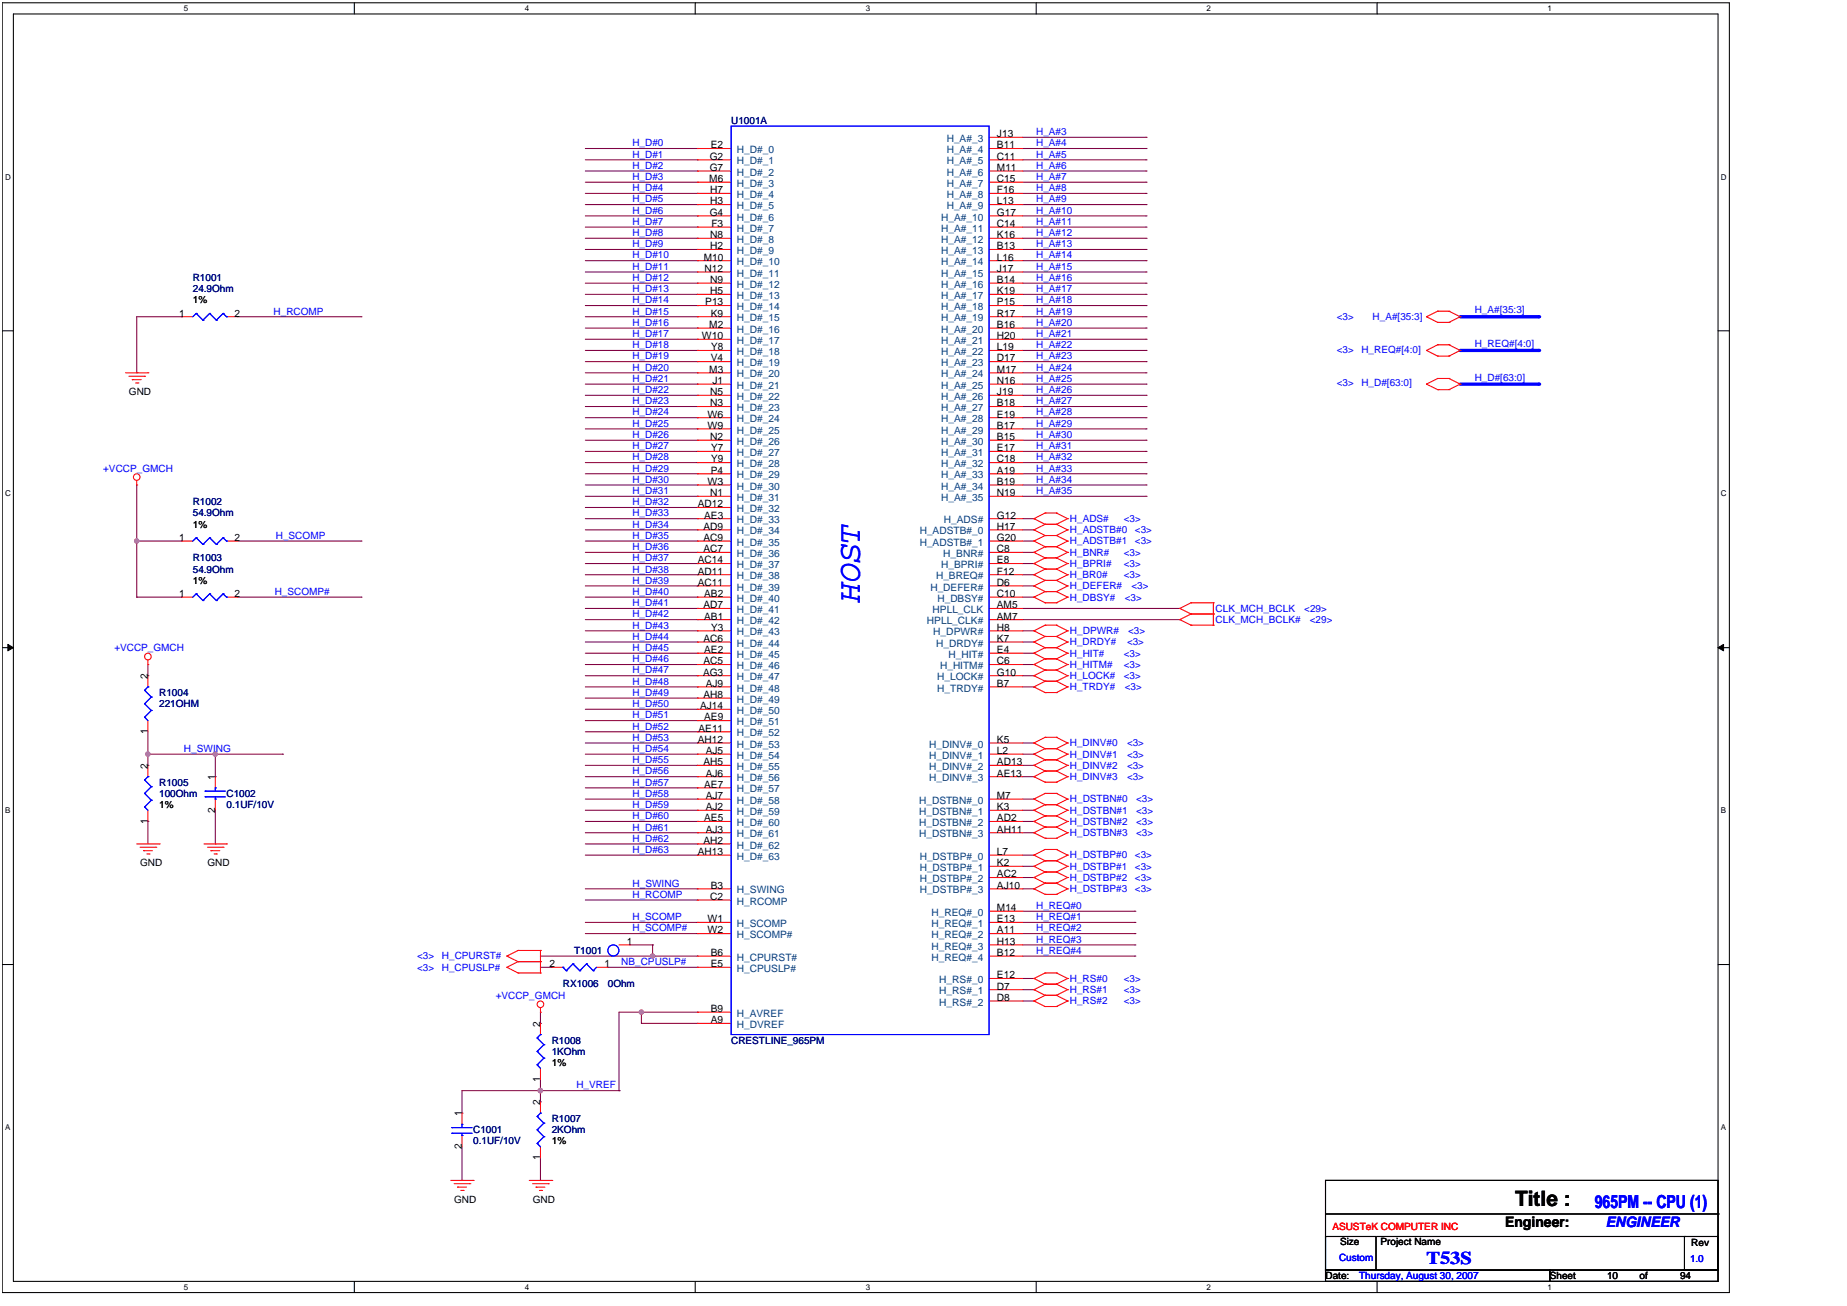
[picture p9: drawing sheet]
<svg xmlns="http://www.w3.org/2000/svg" width="297mm" height="210mm" viewBox="0 0 297 210" stroke-linecap="round" stroke-linejoin="round" font-family="sans-serif">
<path d="M.4 .4h277.7v207.4h-277.7zM2.2 2.2h274.1v203.8h-274.1z" fill="none" stroke="#000" stroke-width=".17"/>
<g fill="#fff">
<path d="M29.6 .6h.7v1.5h-.7z"/>
<path d="M29.6 206.2h.7v1.5h-.7z"/>
</g>
<path d="M57 .4v1.8M57 206v1.8" fill="none" stroke="#000" stroke-width=".17"/>
<g fill="#fff">
<path d="M84.4 .6h.7v1.5h-.7z"/>
<path d="M84.4 206.2h.7v1.5h-.7z"/>
</g>
<path d="M111.8 .4v1.8M111.8 206v1.8" fill="none" stroke="#000" stroke-width=".17"/>
<g fill="#fff">
<path d="M139.2 .6h.7v1.5h-.7z"/>
<path d="M139.2 206.2h.7v1.5h-.7z"/>
</g>
<path d="M166.6 .4v1.8M166.6 206v1.8" fill="none" stroke="#000" stroke-width=".17"/>
<g fill="#fff">
<path d="M194 .6h.7v1.5h-.7z"/>
<path d="M194 206.2h.7v1.5h-.7z"/>
</g>
<path d="M221.4 .4v1.8M221.4 206v1.8" fill="none" stroke="#000" stroke-width=".17"/>
<g fill="#fff">
<path d="M248.8 .6h.8v1.5h-.8z"/>
<path d="M248.8 206.2h.8v1.5h-.8z"/>
<path d="M.8 27.7h.9v1.5h-.9z"/>
<path d="M276.7 27.7h1v1.5h-1z"/>
<path d="M.8 78.7h.9v1.4h-.9z"/>
<path d="M276.7 78.7h1v1.4h-1z"/>
</g>
<path d="M.4 53.2h1.8M276.3 53.2h1.8" fill="none" stroke="#000" stroke-width=".17"/>
<g fill="#fff">
<path d="M.8 129.6h.9v1.4h-.9z"/>
<path d="M276.7 129.6h.9v1.4h-.9z"/>
</g>
<path d="M.4 104.1h1.8M276.3 104.1h1.8" fill="none" stroke="#000" stroke-width=".17"/>
<path d="M1.3 103.6l.9 .5-.9 .6zM276.3 104.1l.8-.5v1.1z" fill="#000"/>
<path d="M1.3 103.6l.9 .5-.9 .6zM276.3 104.1l.8-.5v1.1z" fill="none" stroke="#000" stroke-width=".16"/>
<g fill="#fff">
<path d="M.8 180.6h.9v1.4h-.9z"/>
<path d="M276.7 180.6h.9v1.4h-.9z"/>
</g>
<path d="M.4 155.1h1.8M276.3 155.1h1.8" fill="none" stroke="#000" stroke-width=".17"/>
<g fill="none" stroke="#800040" stroke-width=".17">
<path d="M94.1 32.9h18.1M94.1 36.5h18.1M94.1 31.1h18.1M112.2 32.9h.1M112.2 36.5h.1M112.2 31.1h.1M94.1 54.6h18.1M94.1 58.1h18.1M112.2 54.6h.1M112.2 58.1h.1M94.1 79.8h18.1M94.1 69h18.1"/>
<path d="M94.1 76.2h18.1M94.1 74.4h18.1M112.2 79.8h.1M112.2 69h.1M112.2 76.2h.1M112.2 74.4h.1M94.1 90.6h18.1M94.1 99.6h18.1M94.1 81.6h18.1M94.1 92.4h18.1M112.2 90.6h.1M112.2 99.6h.1"/>
<path d="M112.2 81.6h.1M112.2 92.4h.1M164.5 108.7h1.8M166.3 108.7h.1M94.1 128.5h18.1M112.2 128.5h.1M164.5 128.5h1.8M164.5 139.3h1.8M164.5 137.5h1.8M164.5 121.3h1.8M166.3 139.3h.1M166.3 137.5h.1"/>
<path d="M166.3 121.3h.1M166.3 128.5h.1"/>
</g>
<path d="M234.8 56.3h12.6" fill="none" stroke="#00f" stroke-width=".53"/>
<circle cx="247.4" cy="56.3" r=".26" fill="#00f"/>
<g fill="none" stroke="#800040" stroke-width=".17">
<path d="M94.1 34.7h18.1M94.1 38.3h18.1M112.2 34.7h.1M112.2 38.3h.1M94.1 52.8h18.1M94.1 40.1h18.1M94.1 56.3h18.1M94.1 59.9h18.1M94.1 43.7h18.1M94.1 47.3h18.1M112.2 52.8h.1M112.2 40.1h.1"/>
<path d="M112.2 56.3h.1M112.2 59.9h.1M112.2 43.7h.1M112.2 47.3h.1M94.1 61.8h18.1M94.1 70.8h18.1M94.1 63.6h18.1M94.1 65.4h18.1M94.1 78h18.1M94.1 67.2h18.1M94.1 72.6h18.1M112.2 61.8h.1"/>
<path d="M112.2 70.8h.1M112.2 63.6h.1M112.2 65.4h.1M112.2 78h.1M112.2 67.2h.1M112.2 72.6h.1M94.1 85.2h18.1M94.1 94.2h18.1M94.1 96h18.1M112.2 85.2h.1M112.2 94.2h.1M112.2 96h.1"/>
<path d="M94.1 114h18.1M94.1 101.4h18.1M94.1 110.5h18.1M94.1 106.9h18.1M112.2 114h.1M112.2 101.4h.1M112.2 110.5h.1M112.2 106.9h.1M164.5 119.5h1.8M166.3 119.5h.1M94.1 133.9h18.1M112.2 133.9h.1"/>
<path d="M164.5 132.1h1.8M164.5 133.9h1.8M166.3 132.1h.1M166.3 133.9h.1M164.5 159.1h1.8M164.5 151.9h18M164.5 148.3h18M164.5 157.3h1.8M164.5 146.5h18M166.3 159.1h.1M166.3 157.3h.1M182.5 151.9h.1"/>
<path d="M182.5 148.3h.1M182.5 146.5h.1M164.5 161h1.8M166.3 161h.1"/>
</g>
<path d="M234.8 61.8h12.6" fill="none" stroke="#00f" stroke-width=".53"/>
<circle cx="247.4" cy="61.8" r=".26" fill="#00f"/>
<g fill="none" stroke="#800040" stroke-width=".17">
<path d="M94.1 23.9h18.1M94.1 25.7h18.1M94.1 29.3h18.1M94.1 27.5h18.1M112.2 23.9h.1M112.2 25.7h.1M112.2 29.3h.1M112.2 27.5h.1M94.1 49.1h18.1M94.1 41.9h18.1M94.1 50.9h18.1M94.1 45.5h18.1"/>
<path d="M112.2 49.1h.1M112.2 41.9h.1M112.2 50.9h.1M112.2 45.5h.1M94.1 97.8h18.1M94.1 83.4h18.1M94.1 88.8h18.1M94.1 87h18.1M112.2 97.8h.1M112.2 83.4h.1M112.2 88.8h.1M112.2 87h.1"/>
<path d="M94.1 119.5h18.1M94.1 108.7h18.1M94.1 117.7h18.1M94.1 115.9h18.1M94.1 105h18.1M112.2 119.5h.1M112.2 108.7h.1M112.2 117.7h.1M112.2 115.9h.1M112.2 105h.1M164.5 110.5h1.8M166.3 110.5h.1"/>
<path d="M94.1 132.1h18.1M94.1 130.3h18.1M94.1 137.5h18.1M94.1 135.7h18.1M94.1 126.7h18.1M94.1 124.9h18.1M94.1 121.3h18.1M112.2 132.1h.1M112.2 130.3h.1M112.2 137.5h.1M112.2 135.7h.1M112.2 126.7h.1"/>
<path d="M112.2 124.9h.1M112.2 121.3h.1M86.9 155.5h1.8M88.7 155.5h.1M97.7 155.5h14.5M112.2 155.5h.1"/>
</g>
<path d="M234.8 50.9h12.6" fill="none" stroke="#00f" stroke-width=".53"/>
<circle cx="247.4" cy="50.9" r=".26" fill="#00f"/>
<g fill="none" stroke="#800040" stroke-width=".17">
<path d="M164.5 23.9h19.8M164.5 27.5h19.8M164.5 25.7h19.8M164.5 31.1h19.8M164.5 32.9h19.8M164.5 22.1h19.8M164.5 34.7h19.8M164.5 36.5h19.8M164.5 29.3h19.8M164.5 38.3h19.8M184.3 23.9h.1M184.3 27.5h.1"/>
<path d="M184.3 25.7h.1M184.3 31.1h.1M184.3 32.9h.1M184.3 22.1h.1M184.3 34.7h.1M184.3 36.5h.1M184.3 29.3h.1M184.3 38.3h.1M164.5 52.8h19.8M164.5 54.6h19.8M164.5 43.7h19.8M164.5 49.1h19.8"/>
<path d="M164.5 50.9h19.8M164.5 58.1h19.8M164.5 41.9h19.8M164.5 45.5h19.8M164.5 40.1h19.8M164.5 59.9h19.8M164.5 47.3h19.8M164.5 56.3h19.8M184.3 52.8h.1M184.3 54.6h.1M184.3 43.7h.1M184.3 49.1h.1"/>
<path d="M184.3 50.9h.1M184.3 58.1h.1M184.3 41.9h.1M184.3 45.5h.1M184.3 40.1h.1M184.3 59.9h.1M184.3 47.3h.1M184.3 56.3h.1M164.5 70.8h19.8M164.5 65.4h19.8M164.5 72.6h19.8M164.5 61.8h19.8"/>
<path d="M164.5 63.6h19.8M164.5 67.2h19.8M164.5 69h19.8M164.5 74.4h19.8M164.5 76.2h19.8M164.5 78h19.8M164.5 79.8h19.8M184.3 70.8h.1M184.3 65.4h.1M184.3 72.6h.1M184.3 61.8h.1M184.3 63.6h.1"/>
<path d="M184.3 67.2h.1M184.3 69h.1M184.3 74.4h.1M184.3 76.2h.1M184.3 78h.1M184.3 79.8h.1M164.5 94.2h1.8M164.5 87h1.8M164.5 88.8h1.8M164.5 85.2h1.8M164.5 90.6h1.8M164.5 92.4h1.8"/>
<path d="M164.5 83.4h1.8M164.5 96h1.8M166.3 94.2h.1M166.3 87h.1M166.3 88.8h.1M166.3 85.2h.1M166.3 90.6h.1M166.3 92.4h.1M166.3 83.4h.1M166.3 96h.1M94.1 112.3h18.1M94.1 103.2h18.1"/>
<path d="M112.2 112.3h.1M112.2 103.2h.1M164.5 103.2h1.8M164.5 105h1.8M164.5 106.9h1.8M164.5 101.4h1.8M166.3 105h.1M166.3 106.9h.1M166.3 101.4h.1M166.3 103.2h.1M94.1 123.1h18.1M112.2 123.1h.1"/>
<path d="M164.5 130.3h1.8M164.5 123.1h1.8M164.5 124.9h1.8M166.3 130.3h.1M166.3 123.1h.1M166.3 124.9h.1M164.5 153.7h18M164.5 150.1h18M182.5 153.7h.1M182.5 150.1h.1M86.9 164.6h.1M86.9 162.8v1.8"/>
<path d="M86.9 175.4h12.6M99.5 175.4h.1M86.9 189.8h.1M86.9 186.2v3.6"/>
</g>
<circle cx="86.9" cy="175.4" r=".35" fill="#f0f"/>
<circle cx="86.9" cy="175.4" r=".35" fill="none" stroke="#f0f" stroke-width=".17"/>
<path d="M86.9 177.2h.1M86.9 175.4h.1M86.9 173.6v3.6M99.5 175.4h.1M103.1 162.8h.1M103.1 162.8h-3.6v12.6" fill="none" stroke="#800040" stroke-width=".17"/>
<circle cx="103.1" cy="162.7" r=".35" fill="#f0f"/>
<circle cx="103.1" cy="162.7" r=".35" fill="none" stroke="#f0f" stroke-width=".17"/>
<path d="M74.3 179h.1M86.9 175.4h.1M86.9 175.4h-12.6v3.6M103.1 164.6h9.1M112.2 164.6h.1" fill="none" stroke="#800040" stroke-width=".17"/>
<circle cx="86.9" cy="175.4" r=".35" fill="#f0f"/>
<circle cx="86.9" cy="175.4" r=".35" fill="none" stroke="#f0f" stroke-width=".17"/>
<g fill="none" stroke="#800040" stroke-width=".17">
<path d="M22 78v9M22 87h.1M22 87h7.2M29.2 87h.1M38.2 87h19.9M58.1 87h.1M23.8 117.7v3.6M23.8 121.3h.1M34.6 124.9h.1M45.4 121.3h.1M45.4 121.3h-10.8v3.6M103.1 162.8h.1"/>
<path d="M103.1 162.8v1.8M103.1 162.8h9.1M112.2 162.8h.1"/>
</g>
<circle cx="22" cy="87" r=".35" fill="#f0f"/>
<circle cx="22" cy="87" r=".35" fill="none" stroke="#f0f" stroke-width=".17"/>
<path d="M22 96h.1M22 87v9M22 96h7.2M29.2 96h.1M38.2 96h19.9M58.1 96h.1M23.8 123.1h.1M34.6 121.3h.1M34.6 121.3h-10.8v1.8" fill="none" stroke="#800040" stroke-width=".17"/>
<circle cx="23.8" cy="121.3" r=".35" fill="#f0f"/>
<circle cx="23.8" cy="121.3" r=".35" fill="none" stroke="#f0f" stroke-width=".17"/>
<circle cx="34.6" cy="121.3" r=".35" fill="#f0f"/>
<circle cx="34.6" cy="121.3" r=".35" fill="none" stroke="#f0f" stroke-width=".17"/>
<path d="M23.8 108.7h.1M23.8 106.9v1.8M86.9 153.7h18M94.1 142.9h18.1M94.1 150.1h18.1M94.1 148.3h18.1M94.1 144.7h18.1M104.9 153.7h.1M112.2 142.9h.1M112.2 150.1h.1M112.2 148.3h.1M112.2 144.7h.1" fill="none" stroke="#800040" stroke-width=".17"/>
<circle cx="104.9" cy="153.7" r=".35" fill="#f0f"/>
<circle cx="104.9" cy="153.7" r=".35" fill="none" stroke="#f0f" stroke-width=".17"/>
<g fill="none" stroke="#800040" stroke-width=".17">
<path d="M22 59.9h.1M29.2 50.9h.1M29.2 50.9h-7.2v9M38.2 50.9h19.9M58.1 50.9h.1M164.5 97.8h25.2M164.5 99.6h25.2M189.7 97.8h.1M189.7 99.6h.1M23.8 132.1h.1M23.8 132.1v3.6M34.6 135.7h.1"/>
<path d="M34.6 130.3v5.4M101.3 151.9h3.6M104.9 151.9h.1M104.9 153.7h.1M104.9 151.9v1.8M104.9 153.7h7.3M112.2 153.7h.1M164.5 142.9h1.8M164.5 141.1h1.8M166.3 142.9h.1M166.3 141.1h.1M74.3 189.8h.1"/>
<path d="M74.3 184.4v5.4"/>
</g>
<g fill="none" stroke="#f00" stroke-width=".17">
<path d="M112.2 34.7h5.4M112.2 36.5h5.4M112.2 38.3h5.4M112.2 23.9h5.4M112.2 25.7h5.4M112.2 27.5h5.4M112.2 29.3h5.4M112.2 31.1h5.4M112.2 32.9h5.4M159 34.7h5.5M159 36.5h5.5M159 38.3h5.5"/>
<path d="M159 22.1h5.5M159 23.9h5.5M159 25.7h5.5M159 27.5h5.5M159 29.3h5.5M159 31.1h5.5M159 32.9h5.5M20.2 59.9h3.6M23.8 59.9h.1M29.2 50.9h1.8M36.4 50.9h1.8M112.2 59.9h5.4"/>
<path d="M112.2 40.1h5.4M112.2 41.9h5.4M112.2 43.7h5.4M112.2 45.5h5.4M112.2 47.3h5.4M112.2 49.1h5.4M112.2 50.9h5.4M112.2 52.8h5.4M112.2 54.6h5.4M112.2 56.3h5.4M112.2 58.1h5.4M159 59.9h5.5"/>
<path d="M159 40.1h5.5M159 41.9h5.5M159 43.7h5.5M159 45.5h5.5M159 47.3h5.5M159 49.1h5.5M159 50.9h5.5M159 52.8h5.5M159 54.6h5.5M159 56.3h5.5M159 58.1h5.5M229.4 56.3h.1"/>
<path d="M229.4 50.9h.1M229.4 56.3l1.8 1M229.4 50.9l1.8 .9M231.2 55.4h.1M231.2 57.3h.1M231.2 50h.1M231.2 51.8h.1M231.2 55.4l-1.8 .9M231.2 55.4h1.8M231.2 57.3h1.8M231.2 50l-1.8 .9M231.2 50h1.8"/>
<path d="M231.2 51.8h1.8M233 55.4h.1M233 57.3h.1M233 50h.1M233 51.8h.1M233 55.4l1.8 .9M233 50l1.8 .9M234.8 56.3h.1M234.8 50.9h.1M234.8 56.3l-1.8 1M234.8 50.9l-1.8 .9M20.7 60.5h2.6"/>
<path d="M21.3 61h.1M21.3 61h1.4M21.8 61.6h.4M22 78h.1M22 77.3v.7M22.2 61.6h.1M23.3 60.5h.1M112.2 61.8h5.4M112.2 63.6h5.4M112.2 65.4h5.4M112.2 67.2h5.4M112.2 69h5.4"/>
<path d="M112.2 70.8h5.4M112.2 72.6h5.4M112.2 78h5.4M112.2 74.4h5.4M112.2 76.2h5.4M112.2 79.8h5.4M159 61.8h5.5M159 63.6h5.5M159 65.4h5.5M159 67.2h5.5M159 69h5.5M159 70.8h5.5"/>
<path d="M159 72.6h5.5M159 78h5.5M159 74.4h5.5M159 76.2h5.5M159 79.8h5.5M229.4 61.8h.1M229.4 61.8l1.8 .9M231.2 60.9h.1M231.2 62.7h.1M231.2 60.9l-1.8 .9M231.2 60.9h1.8M231.2 62.7h1.8"/>
<path d="M233 60.9h.1M233 62.7h.1M233 60.9l1.8 .9M234.8 61.8h.1M234.8 61.8l-1.8 .9M29.2 87h1.8M29.2 96h1.8M36.4 87h1.8M36.4 96h1.8M112.2 87h5.4M112.2 83.4h5.4M112.2 85.2h5.4"/>
<path d="M112.2 88.8h5.4M112.2 90.6h5.4M112.2 92.4h5.4M112.2 99.6h5.4M112.2 97.8h5.4M112.2 96h5.4M112.2 81.6h5.4M112.2 94.2h5.4M159 87h5.5M159 83.4h5.5M159 85.2h5.5M159 88.8h5.5"/>
<path d="M159 90.6h5.5M159 92.4h5.5M159 99.6h5.5M159 97.8h5.5M159 96h5.5M159 94.2h5.5M166.3 87h.1M166.3 96h.1M166.3 90.6h.1M166.3 88.8h.1M166.3 92.4h.1M166.3 83.4h.1"/>
<path d="M166.3 94.2h.1M166.3 85.2h.1M166.3 87l1.8 .9M166.3 96l1.8 .9M166.3 90.6l1.8 .9M166.3 88.8l1.8 .9M166.3 92.4l1.8 .9M166.3 83.4l1.8 .9M166.3 94.2l1.8 .9M166.3 85.2l1.8 .9M168.1 86.1h.1M168.1 87.9h.1"/>
<path d="M168.1 95.1h.1M168.1 96.9h.1M168.1 89.7h.1M168.1 91.5h.1M168.1 93.3h.1M168.1 82.5h.1M168.1 84.3h.1M168.1 86.1h1.8M168.1 86.1l-1.8 .9M168.1 87.9h1.8M168.1 95.1h1.8M168.1 95.1l-1.8 .9"/>
<path d="M168.1 96.9h1.8M168.1 89.7h1.8M168.1 89.7l-1.8 .9M168.1 91.5h1.8M168.1 87.9l-1.8 .9M168.1 91.5l-1.8 .9M168.1 93.3h1.8M168.1 82.5h1.8M168.1 82.5l-1.8 .9M168.1 84.3h1.8M168.1 93.3l-1.8 .9M168.1 84.3l-1.8 .9"/>
<path d="M169.9 86.1h.1M169.9 87.9h.1M169.9 95.1h.1M169.9 96.9h.1M169.9 89.7h.1M169.9 91.5h.1M169.9 93.3h.1M169.9 82.5h.1M169.9 84.3h.1M169.9 86.1l1.8 .9M169.9 95.1l1.8 .9M169.9 89.7l1.8 .9"/>
<path d="M169.9 87.9l1.8 .9M169.9 91.5l1.8 .9M169.9 82.5l1.8 .9M169.9 93.3l1.8 .9M169.9 84.3l1.8 .9M171.7 87h.1M171.7 96h.1M171.7 90.6h.1M171.7 88.8h.1M171.7 92.4h.1M171.7 83.4h.1M171.7 94.2h.1"/>
<path d="M171.7 85.2h.1M171.7 87l-1.8 .9M171.7 96l-1.8 .9M171.7 90.6l-1.8 .9M171.7 88.8l-1.8 .9M171.7 92.4l-1.8 .9M171.7 83.4l-1.8 .9M171.7 94.2l-1.8 .9M171.7 85.2l-1.8 .9M189.7 97.8h.1M189.7 99.6h.1M189.7 97.8l1.8 .9"/>
<path d="M189.7 99.6l1.8 .9M191.5 96.9h.1M191.5 98.7h.1M191.5 96.9h3.6M191.5 96.9l-1.8 .9M191.5 98.7h3.6M191.5 98.7l-1.8 .9M195.1 96.9h.1M195.1 98.7h.1M195.1 96.9v3.6M23.8 106.9h.1M23.8 106.1v.8"/>
<path d="M23.8 108.7v1.8M23.8 115.9v1.8M112.2 114h5.4M112.2 101.4h5.4M112.2 103.2h5.4M112.2 105h5.4M112.2 106.9h5.4M112.2 108.7h5.4M112.2 110.5h5.4M112.2 112.3h5.4M112.2 115.9h5.4M112.2 117.7h5.4"/>
<path d="M112.2 119.5h5.4M159 101.4h5.5M159 103.2h5.5M159 105h5.5M159 106.9h5.5M159 108.7h5.5M159 110.5h5.5M159 119.5h5.5M166.3 110.5h.1M166.3 108.7h.1M166.3 106.9h.1M166.3 119.5h.1"/>
<path d="M166.3 105h.1M166.3 101.4h.1M166.3 103.2h.1M166.3 110.5l1.8 .9M166.3 108.7l1.8 .8M166.3 106.9l1.8 .8M166.3 119.5l1.8 .9M166.3 105l1.8 .9M166.3 101.4l1.8 .9M166.3 103.2l1.8 .9M168.1 109.5h.1M168.1 111.4h.1"/>
<path d="M168.1 107.7h.1M168.1 105.9h.1M168.1 118.6h.1M168.1 104.1h.1M168.1 100.5h.1M168.1 102.3h.1M168.1 109.5h1.8M168.1 109.5l-1.8 1M168.1 111.4h1.8M168.1 107.7h1.8M168.1 107.7l-1.8 1M168.1 105.9h1.8"/>
<path d="M168.1 105.9l-1.8 1M168.1 118.6h1.8M168.1 118.6l-1.8 .9M168.1 104.1h1.8M168.1 104.1l-1.8 .9M168.1 100.5h1.8M168.1 100.5l-1.8 .9M168.1 102.3h1.8M168.1 102.3l-1.8 .9M169.9 109.5h.1M169.9 111.4h.1M169.9 107.7h.1"/>
<path d="M169.9 105.9h.1M169.9 118.6h.1M169.9 104.1h.1M169.9 100.5h.1M169.9 102.3h.1M169.9 109.5l1.8 1M169.9 107.7l1.8 1M169.9 105.9l1.8 1M169.9 118.6l1.8 .9M169.9 104.1l1.8 .9M169.9 100.5l1.8 .9M169.9 102.3l1.8 .9"/>
<path d="M171.7 110.5h.1M171.7 108.7h.1M171.7 106.9h.1M171.7 119.5h.1M171.7 105h.1M171.7 101.4h.1M171.7 103.2h.1M171.7 110.5l-1.8 .9M171.7 108.7l-1.8 .8M171.7 106.9l-1.8 .8M171.7 119.5l-1.8 .9M171.7 105l-1.8 .9"/>
<path d="M171.7 101.4l-1.8 .9M171.7 103.2l-1.8 .9M191.5 100.5h.1M191.5 100.5h3.6M195.1 100.5h.1M22 135.7h3.6M22.5 136.2h2.6M23.1 136.8h.1M23.1 136.8h1.4M23.6 137.3h.4M23.8 123.1v1.8M23.8 130.3v1.8"/>
<path d="M24 137.3h.1M25.1 136.2h.1M25.6 135.7h.1M32.8 135.7h3.6M33.4 136.2h2.5M33.9 136.8h.1M33.9 136.8h1.4M34.4 137.3h.4M34.6 124.9v1.8M34.6 128.5v1.8M34.8 137.3h.1M35.9 136.2h.1"/>
<path d="M36.4 135.7h.1M112.2 135.7h5.4M112.2 132.1h5.4M112.2 121.3h5.4M112.2 123.1h5.4M112.2 124.9h5.4M112.2 126.7h5.4M112.2 128.5h5.4M112.2 130.3h5.4M112.2 133.9h5.4M112.2 137.5h5.4M159 132.1h5.5"/>
<path d="M159 121.3h5.5M159 123.1h5.5M159 124.9h5.5M159 128.5h5.5M159 130.3h5.5M159 133.9h5.5M159 137.5h5.5M159 139.3h5.5M166.3 121.3h.1M166.3 123.1h.1M166.3 124.9h.1M166.3 137.5h.1"/>
<path d="M166.3 130.3h.1M166.3 132.1h.1M166.3 133.9h.1M166.3 128.5h.1M166.3 139.3h.1M166.3 121.3l1.8 .9M166.3 123.1l1.8 .9M166.3 124.9l1.8 .9M166.3 137.5l1.8 .9M166.3 130.3l1.8 .9M166.3 132.1l1.8 .9M166.3 133.9l1.8 .9"/>
<path d="M166.3 128.5l1.8 .9M166.3 139.3l1.8 .9M168.1 120.4h.1M168.1 122.2h.1M168.1 124h.1M168.1 125.8h.1M168.1 136.6h.1M168.1 138.4h.1M168.1 129.4h.1M168.1 131.2h.1M168.1 133h.1M168.1 134.8h.1"/>
<path d="M168.1 127.6h.1M168.1 120.4h1.8M168.1 120.4l-1.8 .9M168.1 122.2h1.8M168.1 122.2l-1.8 .9M168.1 124h1.8M168.1 124l-1.8 .9M168.1 125.8h1.8M168.1 136.6h1.8M168.1 136.6l-1.8 .9M168.1 138.4h1.8M168.1 129.4h1.8"/>
<path d="M168.1 129.4l-1.8 .9M168.1 131.2h1.8M168.1 131.2l-1.8 .9M168.1 133h1.8M168.1 133l-1.8 .9M168.1 134.8h1.8M168.1 127.6h1.8M168.1 127.6l-1.8 .9M168.1 138.4l-1.8 .9M169.9 120.4h.1M169.9 122.2h.1M169.9 124h.1"/>
<path d="M169.9 125.8h.1M169.9 136.6h.1M169.9 138.4h.1M169.9 129.4h.1M169.9 131.2h.1M169.9 133h.1M169.9 134.8h.1M169.9 127.6h.1M169.9 120.4l1.8 .9M169.9 122.2l1.8 .9M169.9 124l1.8 .9M169.9 136.6l1.8 .9"/>
<path d="M169.9 129.4l1.8 .9M169.9 131.2l1.8 .9M169.9 133l1.8 .9M169.9 127.6l1.8 .9M169.9 138.4l1.8 .9M171.7 121.3h.1M171.7 123.1h.1M171.7 124.9h.1M171.7 137.5h.1M171.7 130.3h.1M171.7 132.1h.1M171.7 133.9h.1"/>
<path d="M171.7 128.5h.1M171.7 139.3h.1M171.7 121.3l-1.8 .9M171.7 123.1l-1.8 .9M171.7 124.9l-1.8 .9M171.7 137.5l-1.8 .9M171.7 130.3l-1.8 .9M171.7 132.1l-1.8 .9M171.7 133.9l-1.8 .9M171.7 128.5l-1.8 .9M171.7 139.3l-1.8 .9M81.5 155.5h.1"/>
<path d="M81.5 153.7h.1M81.5 155.5l1.8 .9M81.5 153.7l1.8 .9M83.3 156.4h.1M83.3 154.6h.1M83.3 152.8h.1M83.3 156.4h3.6M83.3 154.6l-1.8 .9M83.3 154.6h3.6M83.3 152.8l-1.8 .9M83.3 152.8h3.6M86.9 154.6h.1"/>
<path d="M86.9 156.4h.1M86.9 152.8h.1M86.9 152.8v3.6M88.7 155.5h1.8M95.9 155.5h1.8M99.5 151.9h1.8M112.2 153.7h5.4M112.2 150.1h5.4M112.2 142.9h5.4M112.2 148.3h5.4M112.2 155.5h5.4M112.2 144.7h5.4"/>
<path d="M159 153.7h5.5M159 150.1h5.5M159 151.9h5.5M159 141.1h5.5M159 142.9h5.5M159 148.3h5.5M159 146.5h5.5M159 157.3h5.5M159 159.1h5.5M166.3 157.3h.1M166.3 159.1h.1M166.3 142.9h.1"/>
<path d="M166.3 141.1h.1M166.3 157.3l1.8 .9M166.3 159.1l1.8 .9M166.3 142.9l1.8 .9M166.3 141.1l1.8 .9M168.1 156.4h.1M168.1 158.2h.1M168.1 140.2h.1M168.1 142h.1M168.1 143.8h.1M168.1 156.4h1.8M168.1 156.4l-1.8 .9"/>
<path d="M168.1 158.2h1.8M168.1 158.2l-1.8 .9M168.1 140.2h1.8M168.1 142h1.8M168.1 142l-1.8 .9M168.1 143.8h1.8M168.1 140.2l-1.8 .9M169.9 156.4h.1M169.9 158.2h.1M169.9 140.2h.1M169.9 142h.1M169.9 143.8h.1"/>
<path d="M169.9 156.4l1.8 .9M169.9 158.2l1.8 .9M169.9 142l1.8 .9M169.9 140.2l1.8 .9M171.7 157.3h.1M171.7 159.1h.1M171.7 142.9h.1M171.7 141.1h.1M171.7 157.3l-1.8 .9M171.7 159.1l-1.8 .9M171.7 142.9l-1.8 .9M171.7 141.1l-1.8 .9"/>
<path d="M74.3 179v1.8M86.9 162.8h.1M86.9 162v.8M86.9 164.6v1.8M86.9 171.8v1.8M86.9 177.2v1.8M112.2 162.8h5.4M112.2 164.6h5.4M159 161h5.5M166.3 161h.1M166.3 161l1.8 .8M168.1 160h.1"/>
<path d="M168.1 161.8h.1M168.1 160h1.8M168.1 160l-1.8 1M168.1 161.8h1.8M169.9 160h.1M169.9 161.8h.1M169.9 160l1.8 1M171.7 161h.1M171.7 161l-1.8 .8M72.5 189.8h3.6M73 190.3h2.6M73.6 190.9h.1"/>
<path d="M73.6 190.9h1.4M74.1 191.4h.4M74.3 182.6v1.8M74.5 191.4h.1M75.6 190.3h.1M76.1 189.8h.1M85.1 189.8h3.6M85.7 190.3h2.5M86.2 190.9h.1M86.2 190.9h1.4M86.7 191.4h.4M86.9 184.4v1.8"/>
<path d="M87.1 191.4h.1M88.2 190.3h.1M88.7 189.8h.1"/>
<circle cx="22" cy="76.7" r=".53"/>
<circle cx="23.8" cy="105.6" r=".53"/>
<circle cx="86.9" cy="161.5" r=".53"/>
</g>
<path d="M213.1 189.8h63.2v14.4h-63.2zM213.1 198.8h8.2v5.4h-8.2zM213.1 195.2h63.2M221.4 198.8h49.5M270.9 198.8h5.4v5.4h-5.4zM270.9 198.8h.1M276.3 195.2h.1M213.1 204.2h36.1v1.8h-36.1zM249.2 204.2h27.1v1.8h-27.1z" fill="none" stroke="#000" stroke-width=".17"/>
<g fill="none" stroke="#00f" stroke-width=".17">
<path d="M117.6 20.3h41.4v146.1h-41.4zM31.6 50.4h.1M31.6 50.4l1 1.1M31.6 50.4l-.6 .5M32.6 51.5h.1M33.7 50.4h.1M33.7 50.4l1.1 1.1M33.7 50.4l-1.1 1.1M34.8 51.5h.1M35.9 50.4h.1M35.9 50.4l.5 .5M35.9 50.4l-1.1 1.1"/>
<path d="M36.4 50.9h.1M31.6 86.5h.1M31.6 95.5h.1M31.6 86.5l1 1M31.6 86.5l-.6 .5M31.6 95.5l1 1.1M31.6 95.5l-.6 .5M32.6 87.5h.1M32.6 96.6h.1M33.7 86.5h.1M33.7 95.5h.1M33.7 86.5l1.1 1"/>
<path d="M33.7 86.5l-1.1 1M33.7 95.5l1.1 1.1M33.7 95.5l-1.1 1.1M34.8 87.5h.1M34.8 96.6h.1M35.9 86.5h.1M35.9 95.5h.1M35.9 86.5l.5 .5M35.9 86.5l-1.1 1M35.9 95.5l.5 .5M35.9 95.5l-1.1 1.1M36.4 87h.1"/>
<path d="M36.4 96h.1M23.3 111h.1M23.3 115.3h.1M23.3 113.2h.1M23.3 111l1 1.1M23.3 115.3l.5 .6M23.3 113.2l1 1M23.8 110.5h.1M23.8 110.5l-.5 .5M24.3 112.1h.1M24.3 114.2h.1M24.3 112.1l-1 1.1"/>
<path d="M24.3 114.2l-1 1.1M23.3 125.4h.1M23.3 129.8h.1M23.3 127.6h.1M23.3 125.4l1 1.1M23.3 129.8l.5 .5M23.3 127.6l1 1.1M23.8 124.9h.1M23.8 124.9l-.5 .5M24.3 126.5h.1M24.3 128.7h.1M24.3 126.5l-1 1.1"/>
<path d="M24.3 128.7l-1 1.1M33 127.2h.1M33 128.1h.1M33 127.2h3.2M33 128.1h3.2M34.6 126.7h.1M34.6 128.5h.1M34.6 126.7v.5M34.6 128.1v.4M90.5 155.5h.1M90.5 155.5l.6 .6M91.1 156.1h.1"/>
<path d="M92.1 155h.1M92.1 155l1.1 1.1M92.1 155l-1 1.1M93.2 156.1h.1M94.3 155h.1M94.3 155l1.1 1.1M94.3 155l-1.1 1.1M95.4 156.1h.1M95.9 155.5l-.5 .6M86.4 179.5h.1M86.4 166.9h.1M86.4 171.2h.1"/>
<path d="M86.4 169.1h.1M86.4 179.5l1.1 1.1M86.4 166.9l1.1 1.1M86.4 171.2l.5 .6M86.4 169.1l1.1 1M86.9 179h.1M86.9 166.4h.1M86.9 179l-.5 .5M86.9 166.4l-.5 .5M87.5 168h.1M87.5 170.1h.1M87.5 168l-1.1 1.1"/>
<path d="M87.5 170.1l-1.1 1.1M72.7 181.3h.1M72.7 182.2h.1M72.7 181.3h3.2M72.7 182.2h3.2M74.3 180.8h.1M74.3 182.6h.1M74.3 180.8v.5M74.3 182.2v.4M86.4 183.9h.1M86.4 181.7h.1M86.4 183.9l.5 .5"/>
<path d="M86.4 181.7l1.1 1.1M87.5 180.6h.1M87.5 182.8h.1M87.5 180.6l-1.1 1.1M87.5 182.8l-1.1 1.1"/>
<circle cx="98.6" cy="152.8" r=".89"/>
</g>
<circle cx="86.9" cy="175.4" r=".35" fill="#f0f"/>
<circle cx="86.9" cy="175.4" r=".35" fill="none" stroke="#f0f" stroke-width=".17"/>
<circle cx="103.1" cy="162.7" r=".35" fill="#f0f"/>
<circle cx="103.1" cy="162.7" r=".35" fill="none" stroke="#f0f" stroke-width=".17"/>
<circle cx="86.9" cy="175.4" r=".35" fill="#f0f"/>
<circle cx="86.9" cy="175.4" r=".35" fill="none" stroke="#f0f" stroke-width=".17"/>
<circle cx="22" cy="87" r=".35" fill="#f0f"/>
<circle cx="22" cy="87" r=".35" fill="none" stroke="#f0f" stroke-width=".17"/>
<circle cx="23.8" cy="121.3" r=".35" fill="#f0f"/>
<circle cx="23.8" cy="121.3" r=".35" fill="none" stroke="#f0f" stroke-width=".17"/>
<circle cx="34.6" cy="121.3" r=".35" fill="#f0f"/>
<circle cx="34.6" cy="121.3" r=".35" fill="none" stroke="#f0f" stroke-width=".17"/>
<circle cx="104.9" cy="153.7" r=".35" fill="#f0f"/>
<circle cx="104.9" cy="153.7" r=".35" fill="none" stroke="#f0f" stroke-width=".17"/>
<text font-size="5.2" fill="#00f" x="138.3" y="96.7" transform="rotate(-90 138.3 96.7)">HOST</text>
<text font-size="3.4" x="243.6" y="193.9">Title :</text>
<g font-size="2.9" fill="#00f">
<text x="256.4" y="194.3">965PM -- CPU (1)</text>
<text x="229.4" y="203.3">T53S</text>
</g>
<text font-size="2.3" x="242" y="197.4">Engineer:</text>
<text font-size="2.3" fill="#00f" x="258.2" y="197.3">ENGINEER</text>
<g font-size="1.6" fill="#00f">
<text x="101.7" y="23.5">H_D#0</text>
<text x="166.6" y="23.5">H_A#4</text>
<text x="166.6" y="21.7">H_A#3</text>
<text x="101.7" y="25.3">H_D#1</text>
<text x="101.7" y="28.9">H_D#3</text>
<text x="101.7" y="27.1">H_D#2</text>
<text x="166.6" y="27.1">H_A#6</text>
<text x="166.6" y="25.3">H_A#5</text>
<text x="166.6" y="28.9">H_A#7</text>
<text x="101.7" y="32.5">H_D#5</text>
<text x="101.7" y="30.7">H_D#4</text>
<text x="101.7" y="34.4">H_D#6</text>
<text x="166.6" y="30.7">H_A#8</text>
<text x="166.6" y="32.5">H_A#9</text>
<text x="166.6" y="34.4">H_A#10</text>
<text x="101.7" y="36.2">H_D#7</text>
<text x="101.7" y="39.8">H_D#9</text>
<text x="101.7" y="38">H_D#8</text>
<text x="101.7" y="41.6">H_D#10</text>
<text x="166.6" y="36.2">H_A#11</text>
<text x="166.6" y="41.6">H_A#14</text>
<text x="166.6" y="39.8">H_A#13</text>
<text x="166.6" y="38">H_A#12</text>
<text x="101.7" y="43.4">H_D#11</text>
<text x="101.7" y="47">H_D#13</text>
<text x="101.7" y="45.2">H_D#12</text>
<text x="166.6" y="43.4">H_A#15</text>
<text x="166.6" y="45.2">H_A#16</text>
<text x="166.6" y="47">H_A#17</text>
<text x="44" y="50.6">H_RCOMP</text>
<text x="101.7" y="52.4">H_D#16</text>
<text x="101.7" y="48.8">H_D#14</text>
<text x="101.7" y="50.6">H_D#15</text>
<text x="166.6" y="52.4">H_A#20</text>
<text x="166.6" y="48.8">H_A#18</text>
<text x="166.6" y="50.6">H_A#19</text>
<text x="215" y="51.5">&lt;3&gt;</text>
<text x="220.7" y="51.5">H_A#[35:3]</text>
<text x="237.1" y="50.4">H_A#[35:3]</text>
<text x="101.7" y="54.2">H_D#17</text>
<text x="101.7" y="57.8">H_D#19</text>
<text x="101.7" y="56">H_D#18</text>
<text x="101.7" y="59.6">H_D#20</text>
<text x="166.6" y="54.2">H_A#21</text>
<text x="166.6" y="57.8">H_A#23</text>
<text x="166.6" y="59.6">H_A#24</text>
<text x="166.6" y="56">H_A#22</text>
<text x="215" y="56.7">&lt;3&gt;</text>
<text x="218.9" y="56.7">H_REQ#[4:0]</text>
<text x="237.1" y="55.8">H_REQ#[4:0]</text>
<text x="101.7" y="61.4">H_D#21</text>
<text x="101.7" y="63.2">H_D#22</text>
<text x="101.7" y="65">H_D#23</text>
<text x="166.6" y="65">H_A#27</text>
<text x="166.6" y="61.4">H_A#25</text>
<text x="166.6" y="63.2">H_A#26</text>
<text x="215" y="62.1">&lt;3&gt;</text>
<text x="218.9" y="62.1">H_D#[63:0]</text>
<text x="237.1" y="61.2">H_D#[63:0]</text>
<text x="101.7" y="68.6">H_D#25</text>
<text x="101.7" y="70.4">H_D#26</text>
<text x="101.7" y="66.8">H_D#24</text>
<text x="166.6" y="70.4">H_A#30</text>
<text x="166.6" y="66.8">H_A#28</text>
<text x="166.6" y="68.6">H_A#29</text>
<text x="16.6" y="75.8">+VCCP_GMCH</text>
<text x="101.7" y="75.8">H_D#29</text>
<text x="101.7" y="74">H_D#28</text>
<text x="101.7" y="77.6">H_D#30</text>
<text x="101.7" y="72.2">H_D#27</text>
<text x="166.6" y="72.2">H_A#31</text>
<text x="166.6" y="74">H_A#32</text>
<text x="166.6" y="75.8">H_A#33</text>
<text x="166.6" y="77.6">H_A#34</text>
<text x="101.7" y="79.4">H_D#31</text>
<text x="101.7" y="81.2">H_D#32</text>
<text x="101.7" y="83">H_D#33</text>
<text x="166.6" y="79.4">H_A#35</text>
<text x="172" y="83.9">H_ADS#</text>
<text x="180.7" y="83.9">&lt;3&gt;</text>
<text x="44.4" y="86.6">H_SCOMP</text>
<text x="101.7" y="84.8">H_D#34</text>
<text x="101.7" y="88.5">H_D#36</text>
<text x="101.7" y="86.6">H_D#35</text>
<text x="172" y="87.5">H_ADSTB#1</text>
<text x="172" y="89.3">H_BNR#</text>
<text x="172" y="85.7">H_ADSTB#0</text>
<text x="180.7" y="89.3">&lt;3&gt;</text>
<text x="182.5" y="87.5">&lt;3&gt;</text>
<text x="182.5" y="85.7">&lt;3&gt;</text>
<text x="44.2" y="95.7">H_SCOMP#</text>
<text x="101.7" y="90.3">H_D#37</text>
<text x="101.7" y="92.1">H_D#38</text>
<text x="101.7" y="93.9">H_D#39</text>
<text x="101.7" y="95.7">H_D#40</text>
<text x="172" y="91.1">H_BPRI#</text>
<text x="172" y="92.9">H_BR0#</text>
<text x="172" y="94.8">H_DEFER#</text>
<text x="180.7" y="91.1">&lt;3&gt;</text>
<text x="180.7" y="92.9">&lt;3&gt;</text>
<text x="181.9" y="94.8">&lt;3&gt;</text>
<text x="101.7" y="99.3">H_D#42</text>
<text x="101.7" y="101.1">H_D#43</text>
<text x="101.7" y="97.5">H_D#41</text>
<text x="172" y="96.6">H_DBSY#</text>
<text x="172" y="102">H_DPWR#</text>
<text x="180.9" y="96.6">&lt;3&gt;</text>
<text x="181.4" y="102">&lt;3&gt;</text>
<text x="195.5" y="98.4">CLK_MCH_BCLK</text>
<text x="195.5" y="100.2">CLK_MCH_BCLK#</text>
<text x="209.7" y="98.4">&lt;29&gt;</text>
<text x="210.6" y="100.2">&lt;29&gt;</text>
<text x="18.4" y="104.7">+VCCP_GMCH</text>
<text x="101.7" y="106.5">H_D#46</text>
<text x="101.7" y="104.7">H_D#45</text>
<text x="101.7" y="102.9">H_D#44</text>
<text x="172" y="107.4">H_HITM#</text>
<text x="172" y="105.6">H_HIT#</text>
<text x="172" y="103.8">H_DRDY#</text>
<text x="180.7" y="107.4">&lt;3&gt;</text>
<text x="180.7" y="105.6">&lt;3&gt;</text>
<text x="181.2" y="103.8">&lt;3&gt;</text>
<text x="101.7" y="113.7">H_D#50</text>
<text x="101.7" y="110.1">H_D#48</text>
<text x="101.7" y="108.3">H_D#47</text>
<text x="101.7" y="111.9">H_D#49</text>
<text x="172" y="111">H_TRDY#</text>
<text x="172" y="109.2">H_LOCK#</text>
<text x="180.7" y="109.2">&lt;3&gt;</text>
<text x="180.9" y="111">&lt;3&gt;</text>
<text x="101.7" y="119.1">H_D#53</text>
<text x="101.7" y="117.3">H_D#52</text>
<text x="101.7" y="115.5">H_D#51</text>
<text x="172" y="120">H_DINV#0</text>
<text x="181.2" y="120">&lt;3&gt;</text>
<text x="29.6" y="120.9">H_SWING</text>
<text x="101.7" y="124.5">H_D#56</text>
<text x="101.7" y="120.9">H_D#54</text>
<text x="101.7" y="122.7">H_D#55</text>
<text x="172" y="121.8">H_DINV#1</text>
<text x="172" y="123.6">H_DINV#2</text>
<text x="172" y="125.4">H_DINV#3</text>
<text x="181.2" y="121.8">&lt;3&gt;</text>
<text x="181.2" y="123.6">&lt;3&gt;</text>
<text x="181.2" y="125.4">&lt;3&gt;</text>
<text x="101.7" y="128.1">H_D#58</text>
<text x="101.7" y="131.7">H_D#60</text>
<text x="101.7" y="129.9">H_D#59</text>
<text x="101.7" y="126.3">H_D#57</text>
<text x="172" y="130.8">H_DSTBN#1</text>
<text x="172" y="129">H_DSTBN#0</text>
<text x="182.7" y="130.8">&lt;3&gt;</text>
<text x="182.7" y="129">&lt;3&gt;</text>
<text x="101.7" y="133.5">H_D#61</text>
<text x="101.7" y="137.1">H_D#63</text>
<text x="101.7" y="135.3">H_D#62</text>
<text x="172" y="132.6">H_DSTBN#2</text>
<text x="172" y="134.4">H_DSTBN#3</text>
<text x="182.7" y="132.6">&lt;3&gt;</text>
<text x="182.7" y="134.4">&lt;3&gt;</text>
<text x="101.7" y="142.6">H_SWING</text>
<text x="172" y="138">H_DSTBP#0</text>
<text x="172" y="139.9">H_DSTBP#1</text>
<text x="172" y="143.5">H_DSTBP#3</text>
<text x="172" y="141.7">H_DSTBP#2</text>
<text x="182.5" y="138">&lt;3&gt;</text>
<text x="182.5" y="139.9">&lt;3&gt;</text>
<text x="182.5" y="143.5">&lt;3&gt;</text>
<text x="182.5" y="141.7">&lt;3&gt;</text>
<text x="101.7" y="149.8">H_SCOMP#</text>
<text x="101.7" y="148">H_SCOMP</text>
<text x="101.7" y="144.4">H_RCOMP</text>
<text x="166.6" y="148">H_REQ#1</text>
<text x="166.6" y="146.2">H_REQ#0</text>
<text x="166.6" y="149.8">H_REQ#2</text>
<text x="67.1" y="154.3">&lt;3&gt;</text>
<text x="71" y="154.3">H_CPURST#</text>
<text x="99.9" y="155.2">NB_CPUSLP#</text>
<text x="166.6" y="151.6">H_REQ#3</text>
<text x="166.6" y="153.4">H_REQ#4</text>
<text x="67.1" y="156.1">&lt;3&gt;</text>
<text x="71" y="156.1">H_CPUSLP#</text>
<text x="79.7" y="160.6">+VCCP_GMCH</text>
<text x="172" y="157.9">H_RS#0</text>
<text x="172" y="161.5">H_RS#2</text>
<text x="172" y="159.7">H_RS#1</text>
<text x="180.7" y="157.9">&lt;3&gt;</text>
<text x="180.7" y="161.5">&lt;3&gt;</text>
<text x="180.7" y="159.7">&lt;3&gt;</text>
<text x="92.7" y="175">H_VREF</text>
<text x="215.3" y="202.8">Custom</text>
<text x="271.8" y="203">1.0</text>
<text x="218.6" y="205.7">Thursday, August 30, 2007</text>
</g>
<g font-size="1.6">
<text x="114.3" y="23.9">E2</text>
<text x="160.3" y="22.1">J13</text>
<text x="160.3" y="23.9">B11</text>
<text x="114.1" y="29.3">M6</text>
<text x="114.1" y="25.7">G2</text>
<text x="114.1" y="27.5">G7</text>
<text x="160.3" y="25.7">C11</text>
<text x="160.3" y="27.5">M11</text>
<text x="160.3" y="29.3">C15</text>
<text x="114.1" y="34.7">G4</text>
<text x="114.2" y="31.1">H7</text>
<text x="114.2" y="32.9">H3</text>
<text x="160.3" y="34.7">G17</text>
<text x="160.3" y="31.1">F16</text>
<text x="160.3" y="32.9">L13</text>
<text x="113.1" y="41.9">M10</text>
<text x="114.2" y="38.3">N8</text>
<text x="114.2" y="40.1">H2</text>
<text x="114.4" y="36.5">F3</text>
<text x="160.3" y="36.5">C14</text>
<text x="160.3" y="38.3">K16</text>
<text x="160.3" y="40.1">B13</text>
<text x="160.3" y="41.9">L16</text>
<text x="113.3" y="43.7">N12</text>
<text x="114.2" y="45.5">N9</text>
<text x="114.2" y="47.3">H5</text>
<text x="160.3" y="43.7">J17</text>
<text x="160.3" y="45.5">B14</text>
<text x="160.3" y="47.3">K19</text>
<text x="28.8" y="50.9">1</text>
<text x="31" y="48.8">1%</text>
<text x="37.7" y="50.9">2</text>
<text x="113.4" y="49.1">P13</text>
<text x="114.1" y="52.7">M2</text>
<text x="114.3" y="50.9">K9</text>
<text x="160.3" y="49.1">P15</text>
<text x="160.3" y="50.9">R17</text>
<text x="160.3" y="52.7">B16</text>
<text x="112.9" y="54.5">W10</text>
<text x="114.1" y="59.9">M3</text>
<text x="114.3" y="58.1">V4</text>
<text x="114.4" y="56.3">Y8</text>
<text x="160.3" y="54.5">H20</text>
<text x="160.3" y="56.3">L19</text>
<text x="160.3" y="58.1">D17</text>
<text x="160.3" y="59.9">M17</text>
<text x="20.7" y="63.6">GND</text>
<text x="114.2" y="63.5">N5</text>
<text x="114.2" y="65.3">N3</text>
<text x="114.6" y="61.7">J1</text>
<text x="160.3" y="61.7">N16</text>
<text x="160.3" y="63.5">J19</text>
<text x="160.3" y="65.3">B18</text>
<text x="113.8" y="67.1">W6</text>
<text x="113.8" y="68.9">W9</text>
<text x="114.2" y="70.8">N2</text>
<text x="160.3" y="67.1">E19</text>
<text x="160.3" y="68.9">B17</text>
<text x="160.3" y="70.8">B15</text>
<text x="113.8" y="78">W3</text>
<text x="114.3" y="76.2">P4</text>
<text x="114.4" y="72.6">Y7</text>
<text x="114.4" y="74.4">Y9</text>
<text x="160.3" y="72.6">E17</text>
<text x="160.3" y="74.4">C18</text>
<text x="160.3" y="76.2">A19</text>
<text x="160.3" y="78">B19</text>
<text x="112.2" y="81.6">AD12</text>
<text x="113.2" y="83.4">AE3</text>
<text x="114.2" y="79.8">N1</text>
<text x="160.3" y="83.4">G12</text>
<text x="160.3" y="79.8">N19</text>
<text x="28.8" y="87">1</text>
<text x="31" y="84.8">1%</text>
<text x="37.7" y="87">2</text>
<text x="113.1" y="85.2">AD9</text>
<text x="113.1" y="87">AC9</text>
<text x="113.1" y="88.8">AC7</text>
<text x="160.3" y="85.2">H17</text>
<text x="160.3" y="87">G20</text>
<text x="160.3" y="88.8">C8</text>
<text x="28.8" y="96">1</text>
<text x="31" y="93.9">1%</text>
<text x="37.7" y="96">2</text>
<text x="112.2" y="90.6">AC14</text>
<text x="112.2" y="92.4">AD11</text>
<text x="112.2" y="94.2">AC11</text>
<text x="113.2" y="96">AB2</text>
<text x="160.3" y="90.6">E8</text>
<text x="160.3" y="92.4">F12</text>
<text x="160.3" y="96">C10</text>
<text x="160.3" y="94.2">D6</text>
<text x="113.1" y="97.8">AD7</text>
<text x="113.2" y="99.6">AB1</text>
<text x="114.4" y="101.4">Y3</text>
<text x="160.3" y="99.6">AM7</text>
<text x="160.3" y="97.8">AM5</text>
<text x="160.3" y="101.4">H8</text>
<text x="113.1" y="103.2">AC6</text>
<text x="113.1" y="106.8">AC5</text>
<text x="113.2" y="105">AE2</text>
<text x="160.3" y="103.2">K7</text>
<text x="160.3" y="105">E4</text>
<text x="160.3" y="106.8">C6</text>
<text x="23.8" y="109.2" transform="rotate(-90 23.8 109.2)">2</text>
<text x="113" y="108.6">AG3</text>
<text x="113.1" y="112.2">AH8</text>
<text x="113.5" y="110.4">AJ9</text>
<text x="160.3" y="110.4">B7</text>
<text x="160.3" y="108.6">G10</text>
<text x="23.8" y="118.1" transform="rotate(-90 23.8 118.1)">1</text>
<text x="112.2" y="119.4">AH12</text>
<text x="112.3" y="117.6">AE11</text>
<text x="112.6" y="114">AJ14</text>
<text x="113.2" y="115.8">AE9</text>
<text x="160.3" y="119.4">K5</text>
<text x="23.8" y="123.6" transform="rotate(-90 23.8 123.6)">2</text>
<text x="34.6" y="125.4" transform="rotate(-90 34.6 125.4)">1</text>
<text x="113.1" y="123">AH5</text>
<text x="113.5" y="121.2">AJ5</text>
<text x="113.5" y="124.9">AJ6</text>
<text x="160.3" y="121.2">L2</text>
<text x="160.3" y="123">AD13</text>
<text x="160.3" y="124.9">AE13</text>
<text x="25.6" y="129.9">1%</text>
<text x="34.6" y="130.7" transform="rotate(-90 34.6 130.7)">2</text>
<text x="113.2" y="126.7">AE7</text>
<text x="113.5" y="128.5">AJ7</text>
<text x="113.5" y="130.3">AJ2</text>
<text x="160.3" y="128.5">M7</text>
<text x="160.3" y="130.3">K3</text>
<text x="23.8" y="132.5" transform="rotate(-90 23.8 132.5)">1</text>
<text x="112.2" y="137.5">AH13</text>
<text x="113.1" y="135.7">AH2</text>
<text x="113.2" y="132.1">AE5</text>
<text x="113.5" y="133.9">AJ3</text>
<text x="160.3" y="132.1">AD2</text>
<text x="160.3" y="133.9">AH11</text>
<text x="160.3" y="137.5">L7</text>
<text x="22.5" y="139.3">GND</text>
<text x="33.4" y="139.3">GND</text>
<text x="114.3" y="142.9">B3</text>
<text x="160.3" y="139.3">K2</text>
<text x="160.3" y="141.1">AC2</text>
<text x="160.3" y="142.9">AJ10</text>
<text x="113.8" y="148.3">W1</text>
<text x="114.2" y="144.7">C2</text>
<text x="160.3" y="146.5">M14</text>
<text x="160.3" y="148.3">E13</text>
<text x="88.3" y="155.5">2</text>
<text x="97.2" y="155.5">1</text>
<text x="100.8" y="151.9">1</text>
<text x="113.8" y="150.1">W2</text>
<text x="114.3" y="153.7">B6</text>
<text x="114.3" y="155.5">E5</text>
<text x="160.3" y="150.1">A11</text>
<text x="160.3" y="151.9">H13</text>
<text x="160.3" y="153.7">B12</text>
<text x="160.3" y="157.3">E12</text>
<text x="160.3" y="159.1">D7</text>
<text x="160.3" y="160.9">D8</text>
<text x="86.9" y="165.1" transform="rotate(-90 86.9 165.1)">2</text>
<text x="114.3" y="162.7">B9</text>
<text x="114.3" y="164.5">A9</text>
<text x="86.9" y="174" transform="rotate(-90 86.9 174)">1</text>
<text x="88.7" y="171.4">1%</text>
<text x="74.3" y="179.5" transform="rotate(-90 74.3 179.5)">1</text>
<text x="86.9" y="177.7" transform="rotate(-90 86.9 177.7)">2</text>
<text x="74.3" y="184.8" transform="rotate(-90 74.3 184.8)">2</text>
<text x="88.7" y="184">1%</text>
<text x="86.9" y="186.6" transform="rotate(-90 86.9 186.6)">1</text>
<text x="73" y="193.4">GND</text>
<text x="85.7" y="193.4">GND</text>
<text x="215.5" y="200.3">Size</text>
<text x="222" y="200.3">Project Name</text>
<text x="271.9" y="200.4">Rev</text>
<text x="213.1" y="205.7">Date:</text>
<text x="249.2" y="205.7">Sheet</text>
<text x="258.4" y="205.7">10</text>
<text x="263.6" y="205.7">of</text>
<text x="270.1" y="205.7">94</text>
</g>
<g font-size="1.6" fill="#000080">
<text x="117.6" y="19.9">U1001A</text>
<text x="31" y="45.2">R1001</text>
<text x="31" y="47">24.9Ohm</text>
<text x="31" y="81.2">R1002</text>
<text x="31" y="83">54.9Ohm</text>
<text x="31" y="90.3">R1003</text>
<text x="31" y="92.1">54.9Ohm</text>
<text x="25.6" y="111.9">R1004</text>
<text x="25.6" y="113.7">221OHM</text>
<text x="25.6" y="126.3">R1005</text>
<text x="25.6" y="128.1">100Ohm</text>
<text x="36.4" y="128.1">C1002</text>
<text x="36.4" y="129.9">0.1UF/10V</text>
<text x="92.3" y="153.4">T1001</text>
<text x="90.5" y="158.8">RX1006</text>
<text x="97.7" y="158.8">0Ohm</text>
<text x="88.7" y="167.8">R1008</text>
<text x="117.6" y="167.8">CRESTLINE_965PM</text>
<text x="88.7" y="169.6">1KOhm</text>
<text x="76.1" y="182.2">C1001</text>
<text x="76.1" y="184">0.1UF/10V</text>
<text x="88.7" y="180.4">R1007</text>
<text x="88.7" y="182.2">2KOhm</text>
</g>
<g font-size="1.6" fill="#004080">
<text x="152.2" y="22.8">H_A#_3</text>
<text x="118.5" y="24.6">H_D#_0</text>
<text x="118.5" y="26.4">H_D#_1</text>
<text x="118.5" y="28.2">H_D#_2</text>
<text x="152.2" y="24.6">H_A#_4</text>
<text x="152.2" y="26.4">H_A#_5</text>
<text x="152.2" y="28.2">H_A#_6</text>
<text x="118.5" y="30">H_D#_3</text>
<text x="118.5" y="31.8">H_D#_4</text>
<text x="118.5" y="33.6">H_D#_5</text>
<text x="118.5" y="35.5">H_D#_6</text>
<text x="151.3" y="35.5">H_A#_10</text>
<text x="152.2" y="30">H_A#_7</text>
<text x="152.2" y="31.8">H_A#_8</text>
<text x="152.2" y="33.6">H_A#_9</text>
<text x="118.5" y="39.1">H_D#_8</text>
<text x="118.5" y="40.9">H_D#_9</text>
<text x="118.5" y="37.3">H_D#_7</text>
<text x="151.3" y="37.3">H_A#_11</text>
<text x="151.3" y="39.1">H_A#_12</text>
<text x="151.3" y="40.9">H_A#_13</text>
<text x="118.5" y="42.7">H_D#_10</text>
<text x="118.5" y="44.5">H_D#_11</text>
<text x="118.5" y="46.3">H_D#_12</text>
<text x="151.3" y="42.7">H_A#_14</text>
<text x="151.3" y="44.5">H_A#_15</text>
<text x="151.3" y="46.3">H_A#_16</text>
<text x="118.5" y="48.1">H_D#_13</text>
<text x="118.5" y="49.9">H_D#_14</text>
<text x="118.5" y="51.7">H_D#_15</text>
<text x="118.5" y="53.5">H_D#_16</text>
<text x="151.3" y="48.1">H_A#_17</text>
<text x="151.3" y="49.9">H_A#_18</text>
<text x="151.3" y="51.7">H_A#_19</text>
<text x="151.3" y="53.5">H_A#_20</text>
<text x="118.5" y="55.3">H_D#_17</text>
<text x="118.5" y="57.1">H_D#_18</text>
<text x="118.5" y="58.9">H_D#_19</text>
<text x="151.3" y="55.3">H_A#_21</text>
<text x="151.3" y="57.1">H_A#_22</text>
<text x="151.3" y="58.9">H_A#_23</text>
<text x="118.5" y="60.7">H_D#_20</text>
<text x="118.5" y="62.5">H_D#_21</text>
<text x="118.5" y="64.3">H_D#_22</text>
<text x="151.3" y="60.7">H_A#_24</text>
<text x="151.3" y="62.5">H_A#_25</text>
<text x="151.3" y="64.3">H_A#_26</text>
<text x="118.5" y="66.1">H_D#_23</text>
<text x="118.5" y="67.9">H_D#_24</text>
<text x="118.5" y="69.7">H_D#_25</text>
<text x="118.5" y="71.5">H_D#_26</text>
<text x="151.3" y="66.1">H_A#_27</text>
<text x="151.3" y="67.9">H_A#_28</text>
<text x="151.3" y="69.7">H_A#_29</text>
<text x="151.3" y="71.5">H_A#_30</text>
<text x="118.5" y="73.3">H_D#_27</text>
<text x="118.5" y="75.1">H_D#_28</text>
<text x="118.5" y="76.9">H_D#_29</text>
<text x="151.3" y="73.3">H_A#_31</text>
<text x="151.3" y="75.1">H_A#_32</text>
<text x="151.3" y="76.9">H_A#_33</text>
<text x="118.5" y="78.7">H_D#_30</text>
<text x="118.5" y="80.5">H_D#_31</text>
<text x="118.5" y="82.3">H_D#_32</text>
<text x="151.3" y="78.7">H_A#_34</text>
<text x="151.3" y="80.5">H_A#_35</text>
<text x="118.5" y="84.1">H_D#_33</text>
<text x="118.5" y="85.9">H_D#_34</text>
<text x="118.5" y="87.7">H_D#_35</text>
<text x="118.5" y="89.6">H_D#_36</text>
<text x="147.9" y="85.9">H_ADSTB#_0</text>
<text x="147.9" y="87.7">H_ADSTB#_1</text>
<text x="151.7" y="89.6">H_BNR#</text>
<text x="151.8" y="84.1">H_ADS#</text>
<text x="118.5" y="91.4">H_D#_37</text>
<text x="118.5" y="93.2">H_D#_38</text>
<text x="118.5" y="95">H_D#_39</text>
<text x="149.6" y="95">H_DEFER#</text>
<text x="150.5" y="93.2">H_BREQ#</text>
<text x="151.3" y="91.4">H_BPRI#</text>
<text x="118.5" y="96.8">H_D#_40</text>
<text x="118.5" y="98.6">H_D#_41</text>
<text x="118.5" y="100.4">H_D#_42</text>
<text x="149" y="100.4">HPLL_CLK#</text>
<text x="150" y="98.6">HPLL_CLK</text>
<text x="150.7" y="96.8">H_DBSY#</text>
<text x="118.5" y="102.2">H_D#_43</text>
<text x="118.5" y="104">H_D#_44</text>
<text x="118.5" y="105.8">H_D#_45</text>
<text x="118.5" y="107.6">H_D#_46</text>
<text x="150" y="102.2">H_DPWR#</text>
<text x="150.5" y="104">H_DRDY#</text>
<text x="151.2" y="107.6">H_HITM#</text>
<text x="152.5" y="105.8">H_HIT#</text>
<text x="118.5" y="109.4">H_D#_47</text>
<text x="118.5" y="111.2">H_D#_48</text>
<text x="118.5" y="113">H_D#_49</text>
<text x="150.7" y="109.4">H_LOCK#</text>
<text x="150.7" y="111.2">H_TRDY#</text>
<text x="118.5" y="114.8">H_D#_50</text>
<text x="118.5" y="116.6">H_D#_51</text>
<text x="118.5" y="118.4">H_D#_52</text>
<text x="118.5" y="120.2">H_D#_53</text>
<text x="118.5" y="122">H_D#_54</text>
<text x="118.5" y="123.8">H_D#_55</text>
<text x="118.5" y="125.6">H_D#_56</text>
<text x="149.4" y="120.2">H_DINV#_0</text>
<text x="149.4" y="122">H_DINV#_1</text>
<text x="149.4" y="123.8">H_DINV#_2</text>
<text x="149.4" y="125.6">H_DINV#_3</text>
<text x="118.5" y="127.4">H_D#_57</text>
<text x="118.5" y="129.2">H_D#_58</text>
<text x="118.5" y="131">H_D#_59</text>
<text x="147.8" y="129.2">H_DSTBN#_0</text>
<text x="147.8" y="131">H_DSTBN#_1</text>
<text x="118.5" y="132.8">H_D#_60</text>
<text x="118.5" y="134.6">H_D#_61</text>
<text x="118.5" y="136.4">H_D#_62</text>
<text x="147.8" y="132.8">H_DSTBN#_2</text>
<text x="147.8" y="134.6">H_DSTBN#_3</text>
<text x="118.5" y="138.2">H_D#_63</text>
<text x="118.5" y="143.7">H_SWING</text>
<text x="147.9" y="138.2">H_DSTBP#_0</text>
<text x="147.9" y="140">H_DSTBP#_1</text>
<text x="147.9" y="141.8">H_DSTBP#_2</text>
<text x="147.9" y="143.7">H_DSTBP#_3</text>
<text x="118.5" y="149.1">H_SCOMP</text>
<text x="118.5" y="145.5">H_RCOMP</text>
<text x="149.8" y="147.3">H_REQ#_0</text>
<text x="149.8" y="149.1">H_REQ#_1</text>
<text x="118.5" y="154.5">H_CPURST#</text>
<text x="118.5" y="150.9">H_SCOMP#</text>
<text x="149.8" y="150.9">H_REQ#_2</text>
<text x="149.8" y="152.7">H_REQ#_3</text>
<text x="149.8" y="154.5">H_REQ#_4</text>
<text x="118.5" y="156.3">H_CPUSLP#</text>
<text x="151" y="158.1">H_RS#_0</text>
<text x="151" y="159.9">H_RS#_1</text>
<text x="151" y="161.7">H_RS#_2</text>
<text x="118.5" y="163.5">H_AVREF</text>
<text x="118.5" y="165.3">H_DVREF</text>
</g>
<text font-size="1.6" fill="#f00" x="214.2" y="197.7">ASUSTeK COMPUTER INC</text>
<g font-size="1.3">
<text x="29.6" y="1.8">5</text>
<text x="84.4" y="1.8">4</text>
<text x="139.2" y="1.8">3</text>
<text x="194" y="1.8">2</text>
<text x="248.8" y="1.8">1</text>
<text x=".8" y="28.9">D</text>
<text x="276.7" y="28.9">D</text>
<text x=".8" y="79.8">C</text>
<text x="276.7" y="79.8">C</text>
<text x=".8" y="130.8">B</text>
<text x="276.7" y="130.8">B</text>
<text x=".8" y="181.7">A</text>
<text x="276.7" y="181.7">A</text>
<text x="29.6" y="207.4">5</text>
<text x="84.4" y="207.4">4</text>
<text x="139.2" y="207.4">3</text>
<text x="194" y="207.4">2</text>
<text x="248.8" y="207.4">1</text>
</g>
</svg>
